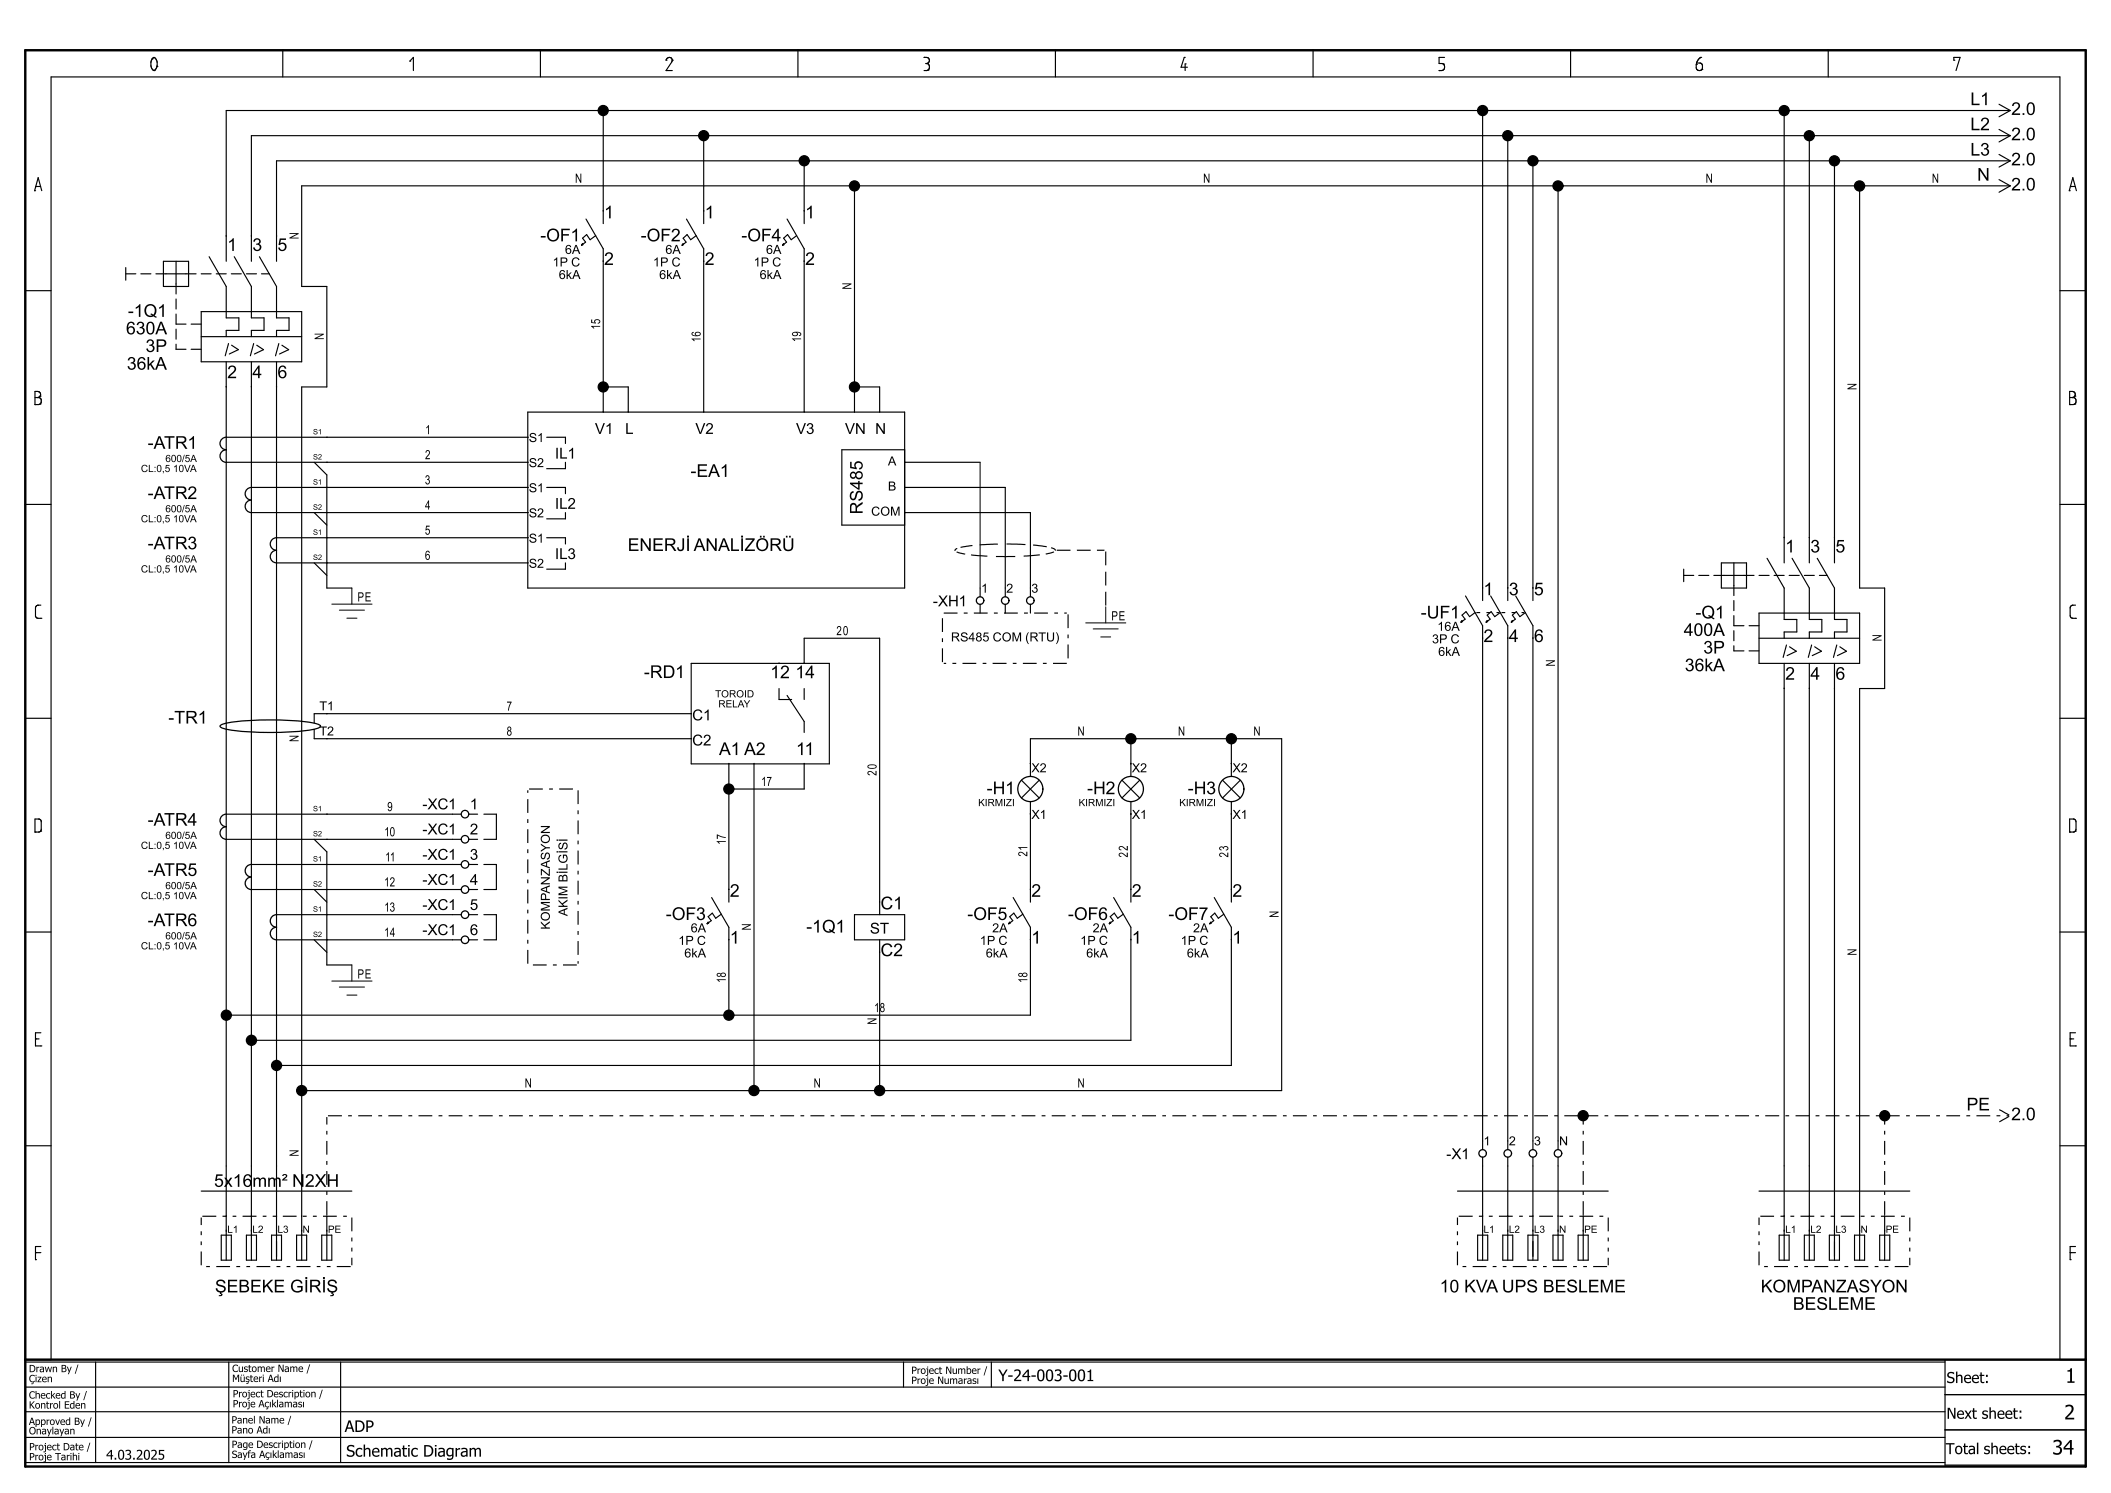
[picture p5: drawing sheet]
<svg xmlns="http://www.w3.org/2000/svg" width="420mm" height="297mm" viewBox="0 0 420 297" stroke-linecap="round" stroke-linejoin="round" font-family="sans-serif">
<g fill="none" stroke="#000" stroke-width=".23">
<path d="M30.3 11.7h.1M30.3 11.7l-.3 .7v.8l.3 .5 .4 .3M30.3 11.7a.49 .49 0 0 1 .6-.2 .49 .49 0 0 1 .3 .5v1.2M30.7 14h.1M31.2 13.2h.1M31.2 13.2l-.2 .6-.3 .2M56.3 10v5.3M81.5 12.2h.1M81.5 12.2l.7-.8v2.6M107.5 10v5.3M132.5 12h.1M132.5 12a.63 .63 0 0 1 .6-.6 .63 .63 0 0 1 .7 .6"/>
<path d="M133.8 12h.1M133.8 12l-1.3 2h1.3M158.7 10v5.3M183.8 11.4h.1M183.8 11.4h.6a.61 .61 0 0 1 .5 .6 .61 .61 0 0 1-.4 .6M184.2 12.6h.3M184.5 12.6h.1M184.5 12.6a.75 .75 0 0 1 .1 1.3M184.5 12.6h-.1M184.6 13.9h.1M184.6 13.9l-.8 .1M210 10v5.3"/>
<path d="M235.6 11.4h.1M235.6 11.4l-.6 2h1.2M235.8 12.7h.1M235.8 12.7v1.3M261.2 10v5.3M286.3 14h.1M287.1 12.7h.1M287.1 12.7a.74 .74 0 0 1 .3 .8 .74 .74 0 0 1-.6 .5h-.5M287.4 11.4h-1.1v1.2l.8 .1M312.5 10v5.3M337.5 12.8h.1M338.4 11.4h.1"/>
<path d="M338.4 11.4l-.4 .3-.4 .7-.1 1.1a.63 .63 0 0 0 .6 .5 .63 .63 0 0 0 .6-.4v-.6l-.2-.3-1-.2M338.6 13.8h.1M363.7 10v5.3M388.7 12h.1M388.7 12v-.6h1.3l-.8 2.6M6.9 37.9h.1M6.9 37.9l.7-2.6 .7 2.6M7.1 37.1h.1M7.1 37.1h1M120 22v22.5M140 27v17.5M160 32v12.5"/>
<path d="M170 37v45M295 22v97.5M300 27v92.5M305 32v87.5M310 37v191.7M355 22v90M360 27v85M365 32v80M370 37v80h5v20h-5v113.7M397.7 20.7l2.2 1.3M397.7 25.7l2.2 1.3M397.7 30.7l2.2 1.3"/>
<path d="M397.7 35.7l2.2 1.3M399.9 22l-2.2 1.2M399.9 27l-2.2 1.2M399.9 32l-2.2 1.2M399.9 37l-2.2 1.2M399.9 22h-354.9v30M399.9 37h-339.9v20h5v20h-5v173.7M399.9 27h-349.9v25M399.9 32h-344.9v20M411.7 37.9h.1M411.7 37.9l.7-2.6 .7 2.6M411.9 37.1h.1"/>
<path d="M411.9 37.1h1M5 57.8h5.2M25 54.5h2M25 53.2v2.5M28 54.5h2M31 54.5h8M32.5 52h5v5h-5zM35 52v6.5M35 59.5v2M40 54.5h2M41.6 51.1l3.4 5.9v6.2h2.5v2.5h-2.5v1.3M43 54.5h2"/>
<path d="M46 54.5h2M46.6 51.1l3.4 5.9v6.2h2.5v2.5h-2.5v1.3M49 54.5h2M51.6 51.1l3.4 5.9v6.2h2.5v2.5h-2.5v1.3M52 54.5h1.6M115.9 48.5l-.2 .3M116 48.7l-.3 .1M116.6 43.6l3.4 5.9v32.5M118.5 46.9l-1.1 .8-.7-1-.8 .7 .6 .8-.8 .6M135.9 48.5l-.2 .3M136 48.7l-.3 .1M136.6 43.6l3.4 5.9v32.5"/>
<path d="M138.5 46.9l-1.1 .8-.7-1-.8 .7 .6 .8-.8 .6M155.9 48.5l-.2 .3M156 48.7l-.3 .1M156.6 43.6l3.4 5.9v32.5M158.5 46.9l-1.1 .8-.7-1-.8 .7 .6 .8-.8 .6M409.8 57.8h5.2M7 79.1h.8l.3 .2 .1 .7-.2 .4M7.5 79.1h.1M7.5 79.1a.61 .61 0 0 0 .6-.6 .61 .61 0 0 0-.6-.6h-.5v2.6M8 78.8h.1M35 62.5v2h2M35 65.5v2"/>
<path d="M35 68.5v1h2M38 69.5h2M38 64.5h2M40 62h20v10h-20zM40 67h20M45 72v178.7M45.5 68.3l-.7 2.5M46.1 68.7l1.3 .9-1.8 .8M50 72v178.7M50.5 68.3l-.7 2.5M51.1 68.7l1.3 .9-1.8 .8M55 72v178.7"/>
<path d="M55.5 68.3l-.7 2.5M56.1 68.7l1.3 .9-1.8 .8M120 77h5v5M170 77h5v5M411.8 79.1h.8a.75 .75 0 0 1 .2 1.3M412.3 79.1h.1M412.8 78.8h.1M412.8 78.8a.61 .61 0 0 0-.5-.9h-.5v2.6M412.8 78.8l-.5 .3M7 80.5h.1M8 80.4h.1M8 80.4l-1 .1"/>
<path d="M45 87h60.1M45 92h60.1M50 97h55.1M62.5 92l2.5 2.5v22.5h5M105 82h75v35h-75zM108.8 87h3.7v1.2M108.8 97h3.7v1.2M112.5 92v1.2h-3.7M180 97h20v21.7M180 92h15M180 89.5h-12.5v15h12.5M411.8 80.5h.1"/>
<path d="M412.8 80.4h.1M412.8 80.4l-1 .1M5 100.3h5.2M50 102h55.1M55 107h50.1M55 112h50.1M62.5 102l2.5 2.5M62.5 112l2.5 2.5M108.8 107h3.7v1.2M112.5 102v1.2h-3.7M112.5 112v1.2h-3.7M180 102h25v16.7"/>
<path d="M190.3 109.8l1.7 .4M190.4 109.1l-.3 .2-.1 .3M193.2 110.4l3.2 .2M193.5 108.5l-2.4 .4M195 117v1.7M198.1 110.7h3.9M198.5 108.2l-3.6 .2M200.3 108.2l3.7 .1M205.5 108.4l2.8 .4M206.9 110.4l-3.2 .2M209.1 109l.6 .2 .3 .2M209.7 109.8l-1.6 .4"/>
<path d="M210 109.5v.1M210.2 109.5h2.8M214.2 109.5h2.8M218.2 109.5h1.5M220 109.7v2.8M220 113.7v2.8M220 117.7v2.8M291.6 118.6l3.4 5.9v104.2M296.6 118.6l3.4 5.9v104.2M301.5 118.6l3.5 5.9v104.2M335 114.5h2M335 113.2v2.5"/>
<path d="M338 114.5h2M341 114.5h8M342.5 112h5v5h-5zM345 112v6.5M345 119.5v2M350 114.5h2M351.6 111.1l3.4 5.9v6.2h2.5v2.5h-2.5v1.3M353 114.5h2M356 114.5h2M356.5 111.1l3.5 5.9v6.2h2.5v2.5h-2.5v1.3M359 114.5h2M361.5 111.1l3.5 5.9v6.2h2.5v2.5h-2.5v1.3"/>
<path d="M362 114.5h1.5M409.8 100.3h5.2M7.4 120.4h.1M7.4 120.4l-.3 .5v1.7l.3 .4h.7M8.1 123h.1M8.1 120.4h-.7M137.5 132h27.5v20h-27.5zM155 131.9v.1M155 137v2.2h2.5M156.6 138.3l3.4 5.2v2.2M160 132v-5h15v55M160 137v2.2"/>
<path d="M187.5 129v2.7M187.5 127v.7M187.5 123v2.7M187.8 122h2.7M187.8 132h.4M189.5 132h.7M191.5 132h2.7M191.7 122h.8M193.8 122h2.7M195 120.2v1.8M195.5 132h.7M197.5 132h2.8"/>
<path d="M197.7 122h.8M199.7 122h2.8M200 120.2v1.8M201.5 132h.7M203.5 132h2.7M203.7 122h.8M205 120.2v1.8M205.7 122h2.8M207.5 132h.7M209.5 132h2.7M209.8 122h.7M211.7 122h.5"/>
<path d="M212.5 122.2v2.8M212.5 126.2v.8M212.5 128.2v2.8M290.9 123.5l-.2 .3M291 123.7l-.3 .1M293.5 121.9l-1.1 .8-.7-1-.8 .7 .6 .8-.8 .6M293.7 121.9h.8M295.7 121.9h.8M295.9 123.5l-.2 .3M296 123.7l-.3 .1M297.7 121.9h.5M298.5 121.9l-1.1 .8-.7-1-.8 .7 .6 .8-.8 .6"/>
<path d="M298.7 121.9h.8M300.7 121.9h.8M300.9 123.5l-.2 .3M301 123.7l-.3 .1M302.7 121.9h.5M303.5 121.9l-1.1 .8-.7-1-.8 .7 .6 .8-.8 .6M345 122.5v2h2M345 125.5v2M345 128.5v1h2M348 129.5h2M348 124.5h2M350 127h20"/>
<path d="M350 122h20v10h-20zM355 132v118.7M355.4 128.3l-.6 2.5M356 128.7l1.4 .9-1.9 .8M360 132v118.7M360.4 128.3l-.6 2.5M361 128.7l1.4 .9-1.8 .8M365 132v118.7M365.4 128.3l-.6 2.5M366 128.7l1.4 .9-1.8 .8M412.2 120.4h.1M412.2 120.4l-.3 .4v1.6a.51 .51 0 0 0 .5 .6h.5"/>
<path d="M412.9 123h.1M412.9 120.4h-.7M5 142.9h5.2M62.5 145.1v1.9h75.1M105 159v2.7M105 157.2v.5M105.3 157h2.7M109.2 157h.8M111.3 157h2.7M115 157.2v2.8M137.6 142h-75.1v1.9M145 151.9v27.6"/>
<path d="M150 151.9v65.1M160 151.9v5.1h-15M203.2 155.2l3.6 3.5M205 154.5v-7.5h50v70h-195M205 159.5v20M206.8 155.2l-3.6 3.5M223.2 155.2l3.5 3.5M225 147v7.5M225 159.5v20M226.7 155.2l-3.5 3.5M243.2 155.2l3.6 3.5M245 147v7.5"/>
<path d="M245 159.5v20M246.8 155.2l-3.6 3.5M409.8 142.9h5.2M7 165.5h.1M8.1 165.3h.1M8.1 165.3l.1-.2-.1-1.9-.3-.3h-.8v2.6M8.1 165.3l-.3 .2h-.8M45 162h46.8M45 167h46.8M50 172h41.8M50 177h41.8M62.5 167l2.5 2.5v22.5h5"/>
<path d="M62.5 177l2.5 2.5M93.3 162h1.7M93.3 167h1.7M93.3 172h1.7M93.3 177h1.7M96.3 162h2.5v5h-2.5M96.3 172h2.5v5h-2.5M105 177v2.7M105 175v.7M105 171v2.7M105 168.9v.8M105 165v2.7"/>
<path d="M105 163v.7M115 161.2v.8M115 163.2v2.8M115 167.2v.8M115 169.2v2.8M115 173.2v.8M115 175.2v2.8M115 179.2v.7M141.6 178.6l3.4 5.9v17.4M201.6 178.6l3.4 5.9v17.4h-160M221.6 178.6l3.4 5.9v22.4h-175M241.6 178.6l3.4 5.9v27.5h-190"/>
<path d="M411.8 165.5h.1M412.9 165.3h.1M412.9 165.3l.1-.3-.1-1.8-.3-.3h-.8v2.6M412.9 165.3l-.3 .2h-.8M5 185.4h5.2M55 182h36.8M55 187h36.8M62.5 187l2.5 2.4M93.3 182h1.7M93.3 187h1.7M96.3 182h2.5v5h-2.5M105 189v2.7"/>
<path d="M105 187v.7M105 183v2.7M105 181v.7M106 192h2.8M110 192h.8M112 192h2.8M115 181.2v2.8M115 185.2v.8M115 187.2v2.8M115 191.2v.5M140.9 183.5l-.2 .3M141 183.7l-.3 .1"/>
<path d="M143.5 181.9l-1.1 .8-.7-1.1-.8 .8 .6 .7-.8 .7M170 182h10v5h-10zM175 187v30M200.9 183.5l-.2 .3M201 183.7l-.3 .1M203.5 181.9l-1.1 .8-.7-1.1-.8 .8 .6 .7-.8 .7M220.9 183.5l-.2 .3M221 183.7l-.3 .1M223.5 181.9l-1.1 .8-.7-1.1-.8 .8 .6 .7-.8 .7M240.9 183.5l-.2 .3M241 183.7l-.3 .1M243.5 181.9l-1.1 .8-.7-1.1-.8 .8 .6 .7-.8 .7"/>
<path d="M409.8 185.4h5.2M7.1 206.7h.1M7.1 206.7h.7M8.1 208.1h.1M8.1 205.4h-1v2.7h1M411.9 206.7h.1M411.9 206.7h.7M412.9 208.1h.1M412.9 205.4h-1v2.7h1M5 227.9h5.2M40 236.9h30M65 239v2.7"/>
<path d="M65 236.9v.8M65 233v2.7M65 231v.7M65 227v2.7M65 225v.7M65 222.2v1.5M65.3 222h2.7M69.3 222h.7M71.3 222h2.7M75.3 222h.7M77.3 222h2.7M81.3 222h.7"/>
<path d="M83.3 222h2.7M87.2 222h.8M89.3 222h2.7M93.3 222h.7M95.2 222h2.8M99.3 222h.7M101.3 222h2.7M105.3 222h.7M107.3 222h2.7M111.3 222h.7M113.3 222h2.7M117.2 222h.8"/>
<path d="M119.3 222h2.7M123.3 222h.7M125.2 222h2.8M129.3 222h.7M131.2 222h2.8M135.3 222h.7M137.3 222h2.7M141.2 222h.8M143.3 222h2.7M147.2 222h.8M149.3 222h2.7M153.2 222h.8"/>
<path d="M155.2 222h2.8M159.3 222h.7M161.2 222h2.8M165.3 222h.7M167.3 222h2.7M171.2 222h.8M173.3 222h2.7M177.2 222h.8M179.2 222h2.8M183.2 222h.8M185.2 222h2.8M189.3 222h.7"/>
<path d="M191.2 222h2.8M195.2 222h.8M197.2 222h2.8M201.2 222h.8M203.3 222h2.7M207.2 222h.8M209.2 222h2.8M213.2 222h.8M215.2 222h2.8M219.2 222h.8M221.2 222h2.8M225.2 222h.8"/>
<path d="M227.2 222h2.8M231.2 222h.8M233.2 222h2.8M237.2 222h.8M239.2 222h2.8M243.2 222h.8M245.2 222h2.8M249.2 222h.8M251.2 222h2.8M255.2 222h.8M257.2 222h2.8M261.2 222h.8"/>
<path d="M263.2 222h2.8M267.2 222h.8M269.2 222h2.8M273.2 222h.8M275.2 222h2.8M279.2 222h.8M281.2 222h2.8M285.2 222h.8M287.2 222h2.8M290 236.9h30M291.2 222h.8M293.2 222h2.8"/>
<path d="M295 230.2v20.5M297.2 222h.8M299.2 222h2.8M300 230.2v20.5M303.2 222h.8M305 230.2v20.5M305.2 222h2.8M309.2 222h.8M310 230.2v20.5M311.2 222h2.8M315 239v2.7M315 236.9v.8"/>
<path d="M315 233v2.7M315 231v.7M315 227v2.7M315 225v.7M315 222.2v1.5M315.2 222h2.8M319.2 222h.8M321.2 222h2.8M325.2 222h.8M327.2 222h2.8M331.2 222h.8M333.2 222h2.8"/>
<path d="M337.2 222h.8M339.2 222h2.8M343.2 222h.8M345.2 222h2.8M349.2 222h.8M350 236.9h30M351.2 222h2.8M355.2 222h.8M357.2 222h2.8M361.2 222h.8M363.2 222h2.8M367.2 222h.8"/>
<path d="M369.2 222h2.8M373.2 222h.8M375 239v2.7M375 236.9v.8M375 233v2.7M375 231v.7M375 227v2.7M375 225v.7M375 222.2v1.5M375.2 222h2.8M379.2 222h.8M381.2 222h2.8"/>
<path d="M385.2 222h.8M387.2 222h2.8M391.2 222h.8M393.2 222h2.8M397.2 222h.8M397.8 220.7l1.9 1.1M399.2 222h.5M399.7 222.1l-1.9 1.1M409.8 227.9h5.2M7.1 250.6h.1M7.1 249.2h.1M7.1 249.2h1"/>
<path d="M8.1 248h-1v2.6M40 249v2.7M40 247v.7M40 244.9v.8M40 242.2v1.5M40.3 241.9h2.7M41 252h.8M43 252h2.8M44 245.7h2v5h-2zM44.3 241.9h.7M46.3 241.9h.7M47 252h.8"/>
<path d="M48.3 241.9h2.7M49 252h.8M49 245.7h2v5h-2zM51 252h2.8M52.3 241.9h.7M54 245.7h2v5h-2zM54.3 241.9h.7M55 252h.8M56.3 241.9h2.7M57 252h.8M59 252h2.8M59 245.7h2v5h-2z"/>
<path d="M60.3 241.9h.7M62.3 241.9h.7M63 252h.8M64 245.7h2v5h-2zM64.3 241.9h2.7M65 252h.8M65 241.8v8.9M67 252h2.8M68.3 241.9h.7M70 242.2v2.7M70 246.2v.8M70 248.2v.8"/>
<path d="M70 250.2v1.5M290 249v2.7M290 247v.7M290 244.9v.8M290 242.2v1.5M290.2 241.9h2.8M291 252h.7M293 252h2.7M294 245.7h2v5h-2zM294.2 241.9h.8M296.2 241.9h.8M297 252h.7"/>
<path d="M298.2 241.9h2.8M299 252h.7M299 245.7h2v5h-2zM301 252h2.7M302.2 241.9h.8M304 245.7h2v5h-2zM304.2 241.9h.8M305 252h.7M306.2 241.9h2.8M307 252h.7M309 252h2.7M309 245.7h2v5h-2z"/>
<path d="M310.2 241.9h.8M312.2 241.9h.8M313 252h.7M314 245.7h2v5h-2zM314.2 241.9h2.8M315 252h.7M315 241.8v8.9M317 252h2.7M318.2 241.9h.8M320 242.2v2.7M320 246.2v.8M320 248.2v.8"/>
<path d="M320 250.2v1.5M350 249v2.7M350 247v.7M350 244.9v.8M350 242.2v1.5M350.2 241.9h2.8M351 252h.7M353 252h2.7M354 245.7h2v5h-2zM354.2 241.9h.8M356.2 241.9h.8M357 252h.7"/>
<path d="M358.2 241.9h2.8M359 252h.7M359 245.7h2v5h-2zM361 252h2.7M362.2 241.9h.8M364 245.7h2v5h-2zM364.2 241.9h.8M365 252h.7M366.2 241.9h2.8M367 252h.7M369 252h2.7M369 245.7h2v5h-2z"/>
<path d="M370.2 241.9h.8M372.2 241.9h.8M373 252h.7M374 245.7h2v5h-2zM374.2 241.9h2.8M375 252h.7M375 241.8v8.9M377 252h2.7M378.2 241.9h.8M380 242.2v2.7M380 246.2v.8M380 248.2v.8"/>
<path d="M380 250.2v1.5M411.9 250.6h.1M411.9 249.2h.1M411.9 249.2h1M412.9 248h-1v2.6M5 270.5h5.2v-255.2h399.6v255.2h5.2M5 271h382M5 275.9h382M19 271v19.9M45.5 271v19.9M67.8 271v19.9M179.8 271v4.9"/>
<path d="M197.2 271v4.9M387 270.4v21.1h28M387 277.4h28M5 280.8h382M5 285.9h382M5 290.9h382M387 284.4h28"/>
</g>
<path d="M5 10h410v281.7h-410zM5 270.5h410" fill="none" stroke="#000" stroke-width=".48"/>
<g fill="none" stroke="#000" stroke-width=".25">
<path d="M45 87a1.25 1.25 0 0 0-1.2 1.2 1.25 1.25 0 0 0 1.2 1.3 1.25 1.25 0 0 0-1.2 1.2 1.25 1.25 0 0 0 1.2 1.3M50 97a1.25 1.25 0 0 0-1.2 1.2 1.25 1.25 0 0 0 1.2 1.3 1.25 1.25 0 0 0-1.2 1.2 1.25 1.25 0 0 0 1.2 1.3M55 107a1.25 1.25 0 0 0-1.2 1.2 1.25 1.25 0 0 0 1.2 1.3 1.25 1.25 0 0 0-1.2 1.2 1.25 1.25 0 0 0 1.2 1.3M43.9 144.3a23.9 23.9 0 0 1 8.2-1.1 44.6 44.6 0 0 1 11.2 .9l.5 .4a2.53 2.53 0 0 1-2 .7 61 61 0 0 1-16.9-.2l-1-.3-.1-.2zM45 162a1.25 1.25 0 0 0-1.2 1.2 1.25 1.25 0 0 0 1.2 1.3 1.25 1.25 0 0 0-1.2 1.2 1.25 1.25 0 0 0 1.2 1.3M50 172a1.25 1.25 0 0 0-1.2 1.2 1.25 1.25 0 0 0 1.2 1.3 1.25 1.25 0 0 0-1.2 1.2 1.25 1.25 0 0 0 1.2 1.3M55 182a1.25 1.25 0 0 0-1.2 1.2 1.25 1.25 0 0 0 1.2 1.3 1.25 1.25 0 0 0-1.2 1.2 1.25 1.25 0 0 0 1.2 1.3"/>
<circle cx="120" cy="22" r="1"/>
<circle cx="140" cy="27" r="1"/>
<circle cx="160" cy="32" r="1"/>
<circle cx="170" cy="37" r="1"/>
<circle cx="295" cy="22" r="1"/>
<circle cx="300" cy="27" r="1"/>
<circle cx="305" cy="32" r="1"/>
<circle cx="310" cy="37" r="1"/>
<circle cx="355" cy="22" r="1"/>
<circle cx="360" cy="27" r="1"/>
<circle cx="365" cy="32" r="1"/>
<circle cx="370" cy="37" r="1"/>
<circle cx="120" cy="77" r="1"/>
<circle cx="170" cy="77" r="1"/>
<circle cx="195" cy="119.5" r=".75"/>
<circle cx="200" cy="119.5" r=".75"/>
<circle cx="205" cy="119.5" r=".75"/>
<circle cx="145" cy="157" r="1"/>
<circle cx="205" cy="157" r="2.5"/>
<circle cx="225" cy="147" r="1"/>
<circle cx="225" cy="157" r="2.5"/>
<circle cx="245" cy="157" r="2.5"/>
<circle cx="245" cy="147" r="1"/>
<circle cx="92.5" cy="162" r=".75"/>
<circle cx="92.5" cy="167" r=".75"/>
<circle cx="92.5" cy="172" r=".75"/>
<circle cx="92.5" cy="177" r=".75"/>
<circle cx="92.5" cy="182" r=".75"/>
<circle cx="92.5" cy="187" r=".75"/>
<circle cx="45" cy="202" r="1"/>
<circle cx="50" cy="206.9" r="1"/>
<circle cx="55" cy="211.9" r="1"/>
<circle cx="60" cy="216.9" r="1"/>
<circle cx="145" cy="202" r="1"/>
<circle cx="150" cy="216.9" r="1"/>
<circle cx="175" cy="216.9" r="1"/>
<circle cx="295" cy="229.4" r=".75"/>
<circle cx="300" cy="229.4" r=".75"/>
<circle cx="305" cy="229.4" r=".75"/>
<circle cx="310" cy="229.4" r=".75"/>
<circle cx="315" cy="221.9" r="1"/>
<circle cx="375" cy="221.9" r="1"/>
</g>
<g fill="none" stroke="#000" stroke-width=".2">
<path d="M195 92v25M70 117v3.2M66 120.2h8M67.5 121.4h5M69 123h2M216 123.9h8M217.5 125.1h5M219 126.7h2M220 120.7v3.2M66 195.2h8M67.5 196.4h5M69 198h2"/>
<path d="M70 192v3.2"/>
</g>
<g fill="#000">
<circle cx="120" cy="22" r="1"/>
<circle cx="140" cy="27" r="1"/>
<circle cx="160" cy="32" r="1"/>
<circle cx="170" cy="37" r="1"/>
<circle cx="295" cy="22" r="1"/>
<circle cx="300" cy="27" r="1"/>
<circle cx="305" cy="32" r="1"/>
<circle cx="310" cy="37" r="1"/>
<circle cx="355" cy="22" r="1"/>
<circle cx="360" cy="27" r="1"/>
<circle cx="365" cy="32" r="1"/>
<circle cx="370" cy="37" r="1"/>
<circle cx="120" cy="77" r="1"/>
<circle cx="170" cy="77" r="1"/>
<circle cx="145" cy="157" r="1"/>
<circle cx="225" cy="147" r="1"/>
<circle cx="245" cy="147" r="1"/>
<circle cx="45" cy="202" r="1"/>
<circle cx="50" cy="206.9" r="1"/>
<circle cx="55" cy="211.9" r="1"/>
<circle cx="60" cy="216.9" r="1"/>
<circle cx="145" cy="202" r="1"/>
<circle cx="150" cy="216.9" r="1"/>
<circle cx="175" cy="216.9" r="1"/>
<circle cx="315" cy="221.9" r="1"/>
<circle cx="375" cy="221.9" r="1"/>
</g>
<g font-size="4">
<text x="410.9" y="275.1">1</text>
<text x="410.7" y="282.4">2</text>
<text x="408.3" y="289.4">34</text>
</g>
<g font-size="3.5">
<text x="392" y="20.9">L1</text>
<text x="400.1" y="22.9">2.0</text>
<text x="392" y="25.9">L2</text>
<text x="400.1" y="27.9">2.0</text>
<text x="392" y="31">L3</text>
<text x="393.4" y="35.9">N</text>
<text x="400.1" y="32.9">2.0</text>
<text x="400.1" y="37.9">2.0</text>
<text x="120.2" y="43.4">1</text>
<text x="140.2" y="43.4">1</text>
<text x="160.2" y="43.4">1</text>
<text x="45.2" y="49.9">1</text>
<text x="50.2" y="49.9">3</text>
<text x="55.2" y="49.9">5</text>
<text x="107.5" y="48">-OF1</text>
<text x="120.2" y="52.7">2</text>
<text x="127.5" y="48">-OF2</text>
<text x="140.2" y="52.7">2</text>
<text x="147.5" y="48">-OF4</text>
<text x="160.2" y="52.7">2</text>
<text x="25.4" y="63">-1Q1</text>
<text x="25.1" y="66.5">630A</text>
<text x="29" y="70">3P</text>
<text x="25.2" y="73.5">36kA</text>
<text x="45.2" y="75.2">2</text>
<text x="50.2" y="75.2">4</text>
<text x="55.2" y="75.2">6</text>
<text x="29.4" y="89.3">-ATR1</text>
<text x="137.4" y="94.9">-EA1</text>
<text x="29.4" y="99.3">-ATR2</text>
<text x="171.6" y="102.3" transform="rotate(-90 171.6 102.3)">RS485</text>
<text x="29.4" y="109.3">-ATR3</text>
<text x="124.9" y="109.6">ENERJİ ANALİZÖRÜ</text>
<text x="355.2" y="109.9">1</text>
<text x="360.2" y="109.9">3</text>
<text x="365.2" y="109.9">5</text>
<text x="295.1" y="118.4">1</text>
<text x="300.2" y="118.4">3</text>
<text x="305.2" y="118.4">5</text>
<text x="282.7" y="123">-UF1</text>
<text x="337.3" y="123">-Q1</text>
<text x="295.1" y="127.7">2</text>
<text x="300.2" y="127.7">4</text>
<text x="305.2" y="127.7">6</text>
<text x="335" y="126.5">400A</text>
<text x="338.9" y="130">3P</text>
<text x="128.1" y="134.9">-RD1</text>
<text x="153.2" y="134.9">12</text>
<text x="158.2" y="134.9">14</text>
<text x="335.2" y="133.5">36kA</text>
<text x="355.2" y="135.2">2</text>
<text x="360.2" y="135.2">4</text>
<text x="365.2" y="135.2">6</text>
<text x="33.5" y="143.9">-TR1</text>
<text x="143" y="150.2">A1 A2</text>
<text x="158.4" y="150.2">11</text>
<text x="196.3" y="158">-H1</text>
<text x="216.3" y="158">-H2</text>
<text x="236.3" y="158">-H3</text>
<text x="29.4" y="164.3">-ATR4</text>
<text x="29.4" y="174.2">-ATR5</text>
<text x="145.2" y="178.4">2</text>
<text x="205.2" y="178.4">2</text>
<text x="225.2" y="178.4">2</text>
<text x="245.2" y="178.4">2</text>
<text x="29.4" y="184.2">-ATR6</text>
<text x="132.5" y="183">-OF3</text>
<text x="160.4" y="185.5">-1Q1</text>
<text x="175.2" y="180.9">C1</text>
<text x="192.4" y="183">-OF5</text>
<text x="212.5" y="183">-OF6</text>
<text x="232.5" y="183">-OF7</text>
<text x="145.2" y="187.7">1</text>
<text x="175.2" y="190.2">C2</text>
<text x="205.2" y="187.7">1</text>
<text x="225.2" y="187.7">1</text>
<text x="245.2" y="187.7">1</text>
<text x="391.2" y="220.9">PE</text>
<text x="400.1" y="222.8">2.0</text>
<text x="42.6" y="236.1">5x16</text>
<text x="50.2" y="236.1">mm</text>
<text x="56" y="236.1">² N</text>
<text x="60.7" y="236.1">2XH</text>
<text x="42.8" y="257.1">ŞEBEKE GİRİŞ</text>
<text x="286.4" y="257.1">10 KVA UPS BESLEME</text>
<text x="350.3" y="257.1">KOMPANZASYON</text>
<text x="356.7" y="260.6">BESLEME</text>
</g>
<g font-size="3.2">
<text x="198.6" y="274.7">Y-24-003-001</text>
<text x="68.6" y="284.9">ADP</text>
<text x="68.9" y="289.8">Schematic Diagram</text>
</g>
<g font-size="3">
<text x="118.4" y="86.3">V1</text>
<text x="124.4" y="86.3">L</text>
<text x="138.3" y="86.3">V2</text>
<text x="158.4" y="86.3">V3</text>
<text x="168.1" y="86.3">VN N</text>
<text x="110.4" y="91.2">IL1</text>
<text x="110.4" y="101.2">IL2</text>
<text x="110.4" y="111.2">IL3</text>
<text x="185.6" y="120.6">-XH1</text>
<text x="137.7" y="143.3">C1</text>
<text x="137.7" y="148.3">C2</text>
<text x="84" y="161">-XC1</text>
<text x="93.5" y="161">1</text>
<text x="84" y="166">-XC1</text>
<text x="93.5" y="166">2</text>
<text x="84" y="171">-XC1</text>
<text x="93.5" y="171">3</text>
<text x="84" y="176">-XC1</text>
<text x="93.5" y="176">4</text>
<text x="84" y="181">-XC1</text>
<text x="93.5" y="181">5</text>
<text x="173.1" y="185.7">ST</text>
<text x="84" y="186">-XC1</text>
<text x="93.5" y="186">6</text>
<text x="287.7" y="230.6">-X1</text>
<text x="387.3" y="275.1">Sheet:</text>
<text x="387.3" y="282.2">Next sheet:</text>
<text x="387.1" y="289.3">Total sheets:</text>
</g>
<text font-size="2.7" x="21.1" y="290.4">4.03.2025</text>
<g font-size="2.5">
<text x="114.4" y="36.4">N</text>
<text x="239.4" y="36.4">N</text>
<text x="339.3" y="36.4">N</text>
<text x="384.4" y="36.4">N</text>
<text x="59.4" y="47.6" transform="rotate(-90 59.4 47.6)">N</text>
<text x="109.9" y="53">1P C</text>
<text x="112.4" y="50.5">6A</text>
<text x="129.9" y="53">1P C</text>
<text x="132.4" y="50.5">6A</text>
<text x="149.9" y="53">1P C</text>
<text x="152.4" y="50.5">6A</text>
<text x="111.2" y="55.5">6kA</text>
<text x="131.1" y="55.5">6kA</text>
<text x="151.1" y="55.5">6kA</text>
<text x="169.4" y="57.6" transform="rotate(-90 169.4 57.6)">N</text>
<text x="119.4" y="65.5" transform="rotate(-90 119.4 65.5)">15</text>
<text x="64.4" y="67.6" transform="rotate(-90 64.4 67.6)">N</text>
<text x="139.4" y="68.1" transform="rotate(-90 139.4 68.1)">16</text>
<text x="159.4" y="68" transform="rotate(-90 159.4 68)">19</text>
<text x="369.4" y="77.6" transform="rotate(-90 369.4 77.6)">N</text>
<text x="84.6" y="86.4">1</text>
<text x="105.2" y="87.9">S1</text>
<text x="84.6" y="91.4">2</text>
<text x="105.2" y="92.9">S2</text>
<text x="176.7" y="92.6">A</text>
<text x="84.5" y="96.4">3</text>
<text x="84.6" y="101.4">4</text>
<text x="105.2" y="97.9">S1</text>
<text x="176.7" y="97.6">B</text>
<text x="84.5" y="106.4">5</text>
<text x="105.2" y="102.9">S2</text>
<text x="105.2" y="108">S1</text>
<text x="173.3" y="102.6">COM</text>
<text x="84.5" y="111.4">6</text>
<text x="105.2" y="113">S2</text>
<text x="71.1" y="119.6">PE</text>
<text x="195.2" y="117.9">1</text>
<text x="200.2" y="117.9">2</text>
<text x="205.2" y="117.9">3</text>
<text x="221.1" y="123.4">PE</text>
<text x="286" y="125.5">16A</text>
<text x="166.4" y="126.4">20</text>
<text x="189.2" y="127.6">RS485 COM (RTU)</text>
<text x="284.9" y="128">3P C</text>
<text x="286.1" y="130.5">6kA</text>
<text x="374.3" y="127.6" transform="rotate(-90 374.3 127.6)">N</text>
<text x="309.4" y="132.6" transform="rotate(-90 309.4 132.6)">N</text>
<text x="63.5" y="141.3">T1</text>
<text x="100.8" y="141.4">7</text>
<text x="59.4" y="147.6" transform="rotate(-90 59.4 147.6)">N</text>
<text x="63.5" y="146.3">T2</text>
<text x="100.8" y="146.3">8</text>
<text x="214.4" y="146.3">N</text>
<text x="234.4" y="146.3">N</text>
<text x="249.4" y="146.3">N</text>
<text x="174.4" y="154.3" transform="rotate(-90 174.4 154.3)">20</text>
<text x="205.2" y="153.6">X2</text>
<text x="225.2" y="153.6">X2</text>
<text x="245.2" y="153.6">X2</text>
<text x="77" y="161.4">9</text>
<text x="151.4" y="156.4">17</text>
<text x="76.5" y="166.4">10</text>
<text x="205.2" y="162.9">X1</text>
<text x="225.2" y="162.9">X1</text>
<text x="245.2" y="162.9">X1</text>
<text x="76.6" y="171.4">11</text>
<text x="144.4" y="168" transform="rotate(-90 144.4 168)">17</text>
<text x="204.4" y="170.4" transform="rotate(-90 204.4 170.4)">21</text>
<text x="224.4" y="170.6" transform="rotate(-90 224.4 170.6)">22</text>
<text x="244.4" y="170.6" transform="rotate(-90 244.4 170.6)">23</text>
<text x="76.4" y="176.3">12</text>
<text x="76.5" y="181.3">13</text>
<text x="109.4" y="184.9" transform="rotate(-90 109.4 184.9)">KOMPANZASYON</text>
<text x="112.9" y="182.3" transform="rotate(-90 112.9 182.3)">AKIM BİLGİSİ</text>
<text x="137.4" y="185.5">6A</text>
<text x="149.4" y="185.1" transform="rotate(-90 149.4 185.1)">N</text>
<text x="197.4" y="185.5">2A</text>
<text x="217.4" y="185.5">2A</text>
<text x="237.4" y="185.5">2A</text>
<text x="254.4" y="182.6" transform="rotate(-90 254.4 182.6)">N</text>
<text x="76.4" y="186.3">14</text>
<text x="135" y="188">1P C</text>
<text x="136.1" y="190.5">6kA</text>
<text x="194.9" y="188">1P C</text>
<text x="196.1" y="190.5">6kA</text>
<text x="214.9" y="188">1P C</text>
<text x="216.1" y="190.5">6kA</text>
<text x="234.9" y="188">1P C</text>
<text x="236.1" y="190.5">6kA</text>
<text x="369.4" y="190.1" transform="rotate(-90 369.4 190.1)">N</text>
<text x="71.1" y="194.7">PE</text>
<text x="144.4" y="195.5" transform="rotate(-90 144.4 195.5)">18</text>
<text x="204.4" y="195.5" transform="rotate(-90 204.4 195.5)">18</text>
<text x="173.9" y="201.3">1</text>
<text x="174.4" y="203.8" transform="rotate(-90 174.4 203.8)">N</text>
<text x="175" y="201.3">8</text>
<text x="104.4" y="216.3">N</text>
<text x="161.9" y="216.3">N</text>
<text x="214.4" y="216.3">N</text>
<text x="295.1" y="227.8">1</text>
<text x="300.2" y="227.8">2</text>
<text x="305.2" y="227.8">3</text>
<text x="310.2" y="227.8">N</text>
<text x="59.4" y="230.1" transform="rotate(-90 59.4 230.1)">N</text>
</g>
<g font-size="2">
<text x="28" y="93.9">CL:0,5</text>
<text x="32.9" y="91.9">600/5A</text>
<text x="34.4" y="93.9">10VA</text>
<text x="32.9" y="101.9">600/5A</text>
<text x="28" y="103.9">CL:0,5</text>
<text x="34.4" y="103.9">10VA</text>
<text x="28" y="113.9">CL:0,5</text>
<text x="32.9" y="111.9">600/5A</text>
<text x="34.4" y="113.9">10VA</text>
<text x="142.3" y="138.7">TOROID</text>
<text x="142.9" y="140.7">RELAY</text>
<text x="194.6" y="160.4">KIRMIZI</text>
<text x="214.6" y="160.4">KIRMIZI</text>
<text x="234.6" y="160.4">KIRMIZI</text>
<text x="32.9" y="166.9">600/5A</text>
<text x="28" y="168.9">CL:0,5</text>
<text x="34.4" y="168.9">10VA</text>
<text x="28" y="178.9">CL:0,5</text>
<text x="32.9" y="176.9">600/5A</text>
<text x="34.4" y="178.9">10VA</text>
<text x="28" y="188.9">CL:0,5</text>
<text x="32.9" y="186.9">600/5A</text>
<text x="34.4" y="188.9">10VA</text>
<text x="45.2" y="245.2">L1</text>
<text x="50.2" y="245.2">L2</text>
<text x="55.2" y="245.2">L3</text>
<text x="60.2" y="245.2">N</text>
<text x="65.2" y="245.2">PE</text>
<text x="295.1" y="245.2">L1</text>
<text x="300.2" y="245.2">L2</text>
<text x="305.2" y="245.2">L3</text>
<text x="310.2" y="245.2">N</text>
<text x="315.2" y="245.2">PE</text>
<text x="355.2" y="245.2">L1</text>
<text x="360.2" y="245.2">L2</text>
<text x="365.2" y="245.2">L3</text>
<text x="370.2" y="245.2">N</text>
<text x="375.2" y="245.2">PE</text>
<text x="5.8" y="273">Drawn By /</text>
<text x="5.8" y="275">Çizen</text>
<text x="46.2" y="272.9">Customer Name /</text>
<text x="46.2" y="274.9">Müşteri Adı</text>
<text x="181.3" y="273.3">Project Number /</text>
<text x="181.3" y="275.3">Proje Numarası</text>
<text x="5.8" y="278.2">Checked By /</text>
<text x="5.8" y="280.2">Kontrol Eden</text>
<text x="46.3" y="278">Project Description /</text>
<text x="46.3" y="280">Proje Açıklaması</text>
<text x="5.8" y="283.5">Approved By /</text>
<text x="5.8" y="285.3">Onaylayan</text>
<text x="46.1" y="283.2">Panel Name /</text>
<text x="46.1" y="285.2">Pano Adı</text>
<text x="5.8" y="288.5">Project Date /</text>
<text x="5.8" y="290.5">Proje Tarihi</text>
<text x="46.1" y="288">Page Description /</text>
<text x="46.1" y="290">Sayfa Açıklaması</text>
</g>
<g font-size="1.5">
<text x="62.3" y="86.4">S1</text>
<text x="62.3" y="91.4">S2</text>
<text x="62.3" y="96.4">S1</text>
<text x="62.3" y="101.4">S2</text>
<text x="62.3" y="106.4">S1</text>
<text x="62.3" y="111.4">S2</text>
<text x="62.3" y="161.4">S1</text>
<text x="62.3" y="166.4">S2</text>
<text x="62.3" y="171.4">S1</text>
<text x="62.3" y="176.4">S2</text>
<text x="62.3" y="181.4">S1</text>
<text x="62.3" y="186.4">S2</text>
</g>
</svg>
